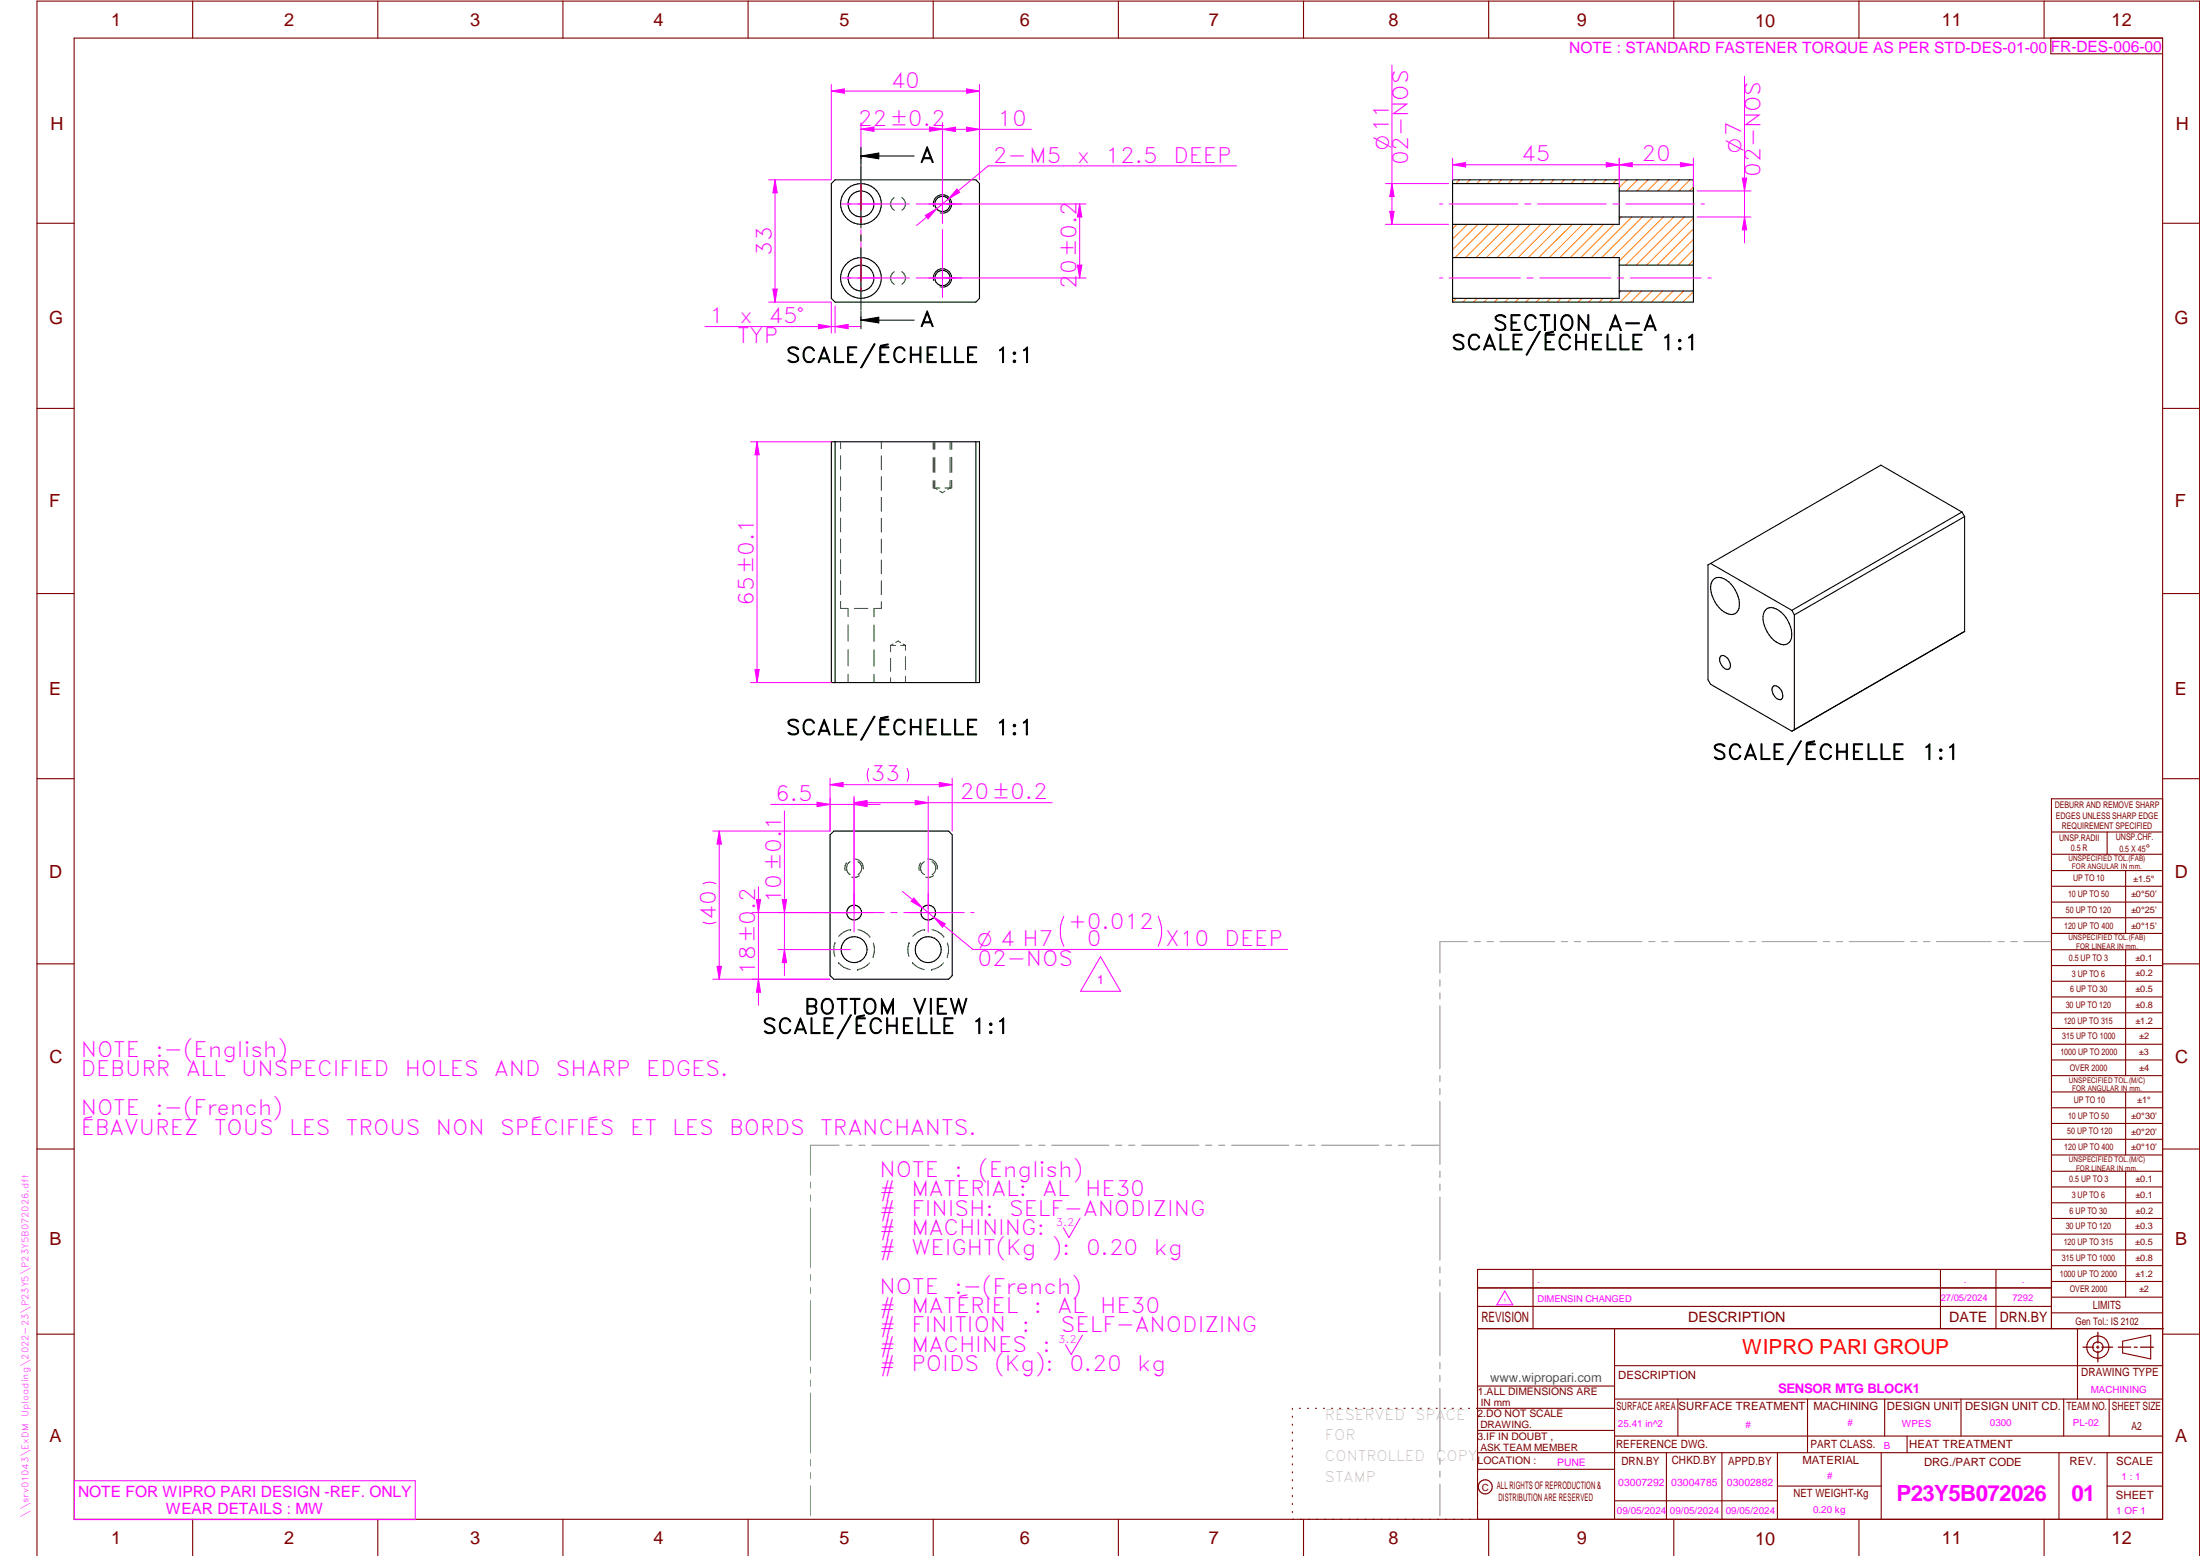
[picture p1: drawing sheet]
<svg xmlns="http://www.w3.org/2000/svg" width="594mm" height="420mm" viewBox="0 0 594 420" stroke-linecap="round" stroke-linejoin="round" font-family="sans-serif">
<g fill="none" stroke="#800000" stroke-width=".3">
<path d="M20 10.3h564v400h-564zM52 .3v10M102 .3v10M152 .3v10M202 .3v10M252 .3v10M302 .3v10M352 .3v10M402 .3v10M452 .3v10M502 .3v10M552 .3v10"/>
<path d="M553.8 10.3v4.2h30.2M10 60.3h10M584 60.3h10M10 110.3h10M584 110.3h10M10 160.3h10M584 160.3h10M10 210.3h10M584 215.7h-30v143.1M584 210.3h10M554 224.7h30M554 230.7h30"/>
<path d="M554 235.1h30M554 239.3h30M569 224.7v6M574 235.1v17M554 243.6h30M554 247.8h30M554 252.1h30M554 256.5h30M574 256.5v33.9M10 260.3h10M554 260.7h30M554 265h30"/>
<path d="M554 269.2h30M554 273.5h30M554 277.7h30M584 260.3h10M554 282h30M554 286.2h30M554 290.4h30M554 294.9h30M554 299.1h30M574 294.9v17M10 310.3h10M554 303.4h30"/>
<path d="M554 307.6h30M554 311.9h30M554 316.3h30M574 316.3v34M584 310.3h10M554 320.5h30M554 324.8h30M554 329h30M554 333.2h30M554 337.5h30M399 358.8h185.2M399 352.8h155"/>
<path d="M399 347.8h155M414 342.8v16M436 358.8v51.5M524 342.8v16M539 342.8v16M554 341.8h30M554 346h30M554 350.3h30M554 354.5h30M554 342.8h-155v67.5M561 358.8v19M10 360.3h10"/>
<path d="M399 374.3h37M436 377.8h148M453.1 377.8v10M488.1 377.8v14.5M508.9 377.8v10M529.5 377.8v10M557.3 377.8v10M569.5 377.8v10M573.2 362.2l7.6-1.6v6.3l-7.6-1.6zM584 368.8h-148M584 360.3h10M349 380.3v.3"/>
<path d="M349 382.4v.3M349 384.6v.3M349 386.7v.3M349 388.8v.3M349 391v.3M349 393.1v.3M349 395.3v.3M349 397.4v.3M349 399.5v.3M350.9 380.3h.2M353.1 380.3h.2M355.2 380.3h.3"/>
<path d="M357.4 380.3h.3M359.6 380.3h.3M361.7 380.3h.3M363.9 380.3h.3M366.1 380.3h.3M368.3 380.3h.2M370.4 380.3h.3M372.6 380.3h.3M374.8 380.3h.3M376.9 380.3h.4M379.1 380.3h.3M381.3 380.3h.3"/>
<path d="M383.4 380.3h.4M385.6 380.3h.3M387.8 380.3h.3M390 380.3h.3M392.2 380.3h.3M394.3 380.3h.3M396.5 380.3h.3M398.7 380.3h37.3M399 396.7h37M399 392.3h185M399 386.2h37M436 387.8h148"/>
<path d="M450 392.3v18M465 392.3v18M480 392.3v18M508 392.3v18M515 387.8v4.5M556 392.3v18M569 392.3v18M52 410.3v9.7M102 410.3v9.7M152 410.3v9.7M202 410.3v9.7M252 410.3v9.7"/>
<path d="M302 410.3v9.7M349 401.7v.3M349 403.8v.4M349 406v.3M349 408.1v.3M352 410.3v9.7M402 410.3v9.7M436 405.3h44M452 410.3v9.7M480 401.3h28M502 410.3v9.7M552 410.3v9.7"/>
<path d="M569 401.3h15M10 420v-419.7h584v419.7"/>
<circle cx="566.5" cy="363.7" r="1.39"/>
<circle cx="566.5" cy="363.8" r="3"/>
<circle cx="401.1" cy="401.5" r="1.9"/>
</g>
<g fill="none" stroke="#f0f" stroke-width=".27">
<path d="M224.5 22.8v25.7M224.5 24.6l3.5-.6v1.2zM264.5 22.8v25.7M232.5 49.8v10.5M245.6 55.1h-18.4M247.4 55.1h1.7M249.3 55.1h10.5M254.5 49.8v10.5M232.5 62v18.3M245.6 75.1h-18.4M247.4 75.1h1.7M249.3 75.1h10.5"/>
<path d="M254.5 62v18.3M291.7 328.9l-3 5.3-1.6-2.6M292.3 360.5l-3 5.3-1.6-2.7M20.1 399.8h92v10.5h-92z"/>
</g>
<g fill="none" stroke="#949494" stroke-width=".27">
<path d="M396.2 254.3h-7.4v8.5M398.1 254.3h1.6M401.5 254.3h1.8M405 254.3h14.8M421.6 254.3h1.7M425.1 254.3h1.7M428.6 254.3h14.8M445.2 254.3h1.7M448.7 254.3h1.7M452.2 254.3h14.8M468.8 254.3h1.7M472.3 254.3h1.7"/>
<path d="M475.8 254.3h14.8M492.4 254.3h1.7M495.8 254.3h1.8M499.4 254.3h14.7M516 254.3h1.6M519.4 254.3h1.8M522.9 254.3h14.8M539.5 254.3h1.7M543 254.3h1.7M546.5 254.3h7.4M388.8 264.5v1.8M388.8 268.1v1.6"/>
<path d="M388.8 271.6v17M388.8 290.4v1.7M388.8 293.9v1.7M388.8 297.4v17M218.9 319.2v1.6M226.6 309.2h-7.7v8.1M228.4 309.2h1.7M231.9 309.2h1.7M235.4 309.2h15.5M252.7 309.2h1.7M256.2 309.2h1.7M259.7 309.2h15.5"/>
<path d="M277 309.2h1.7M280.5 309.2h1.7M284 309.2h15.5M301.2 309.2h1.8M304.8 309.2h1.7M308.3 309.2h15.5M325.5 309.2h1.7M329.1 309.2h1.6M332.6 309.2h15.4M349.8 309.2h1.7M353.3 309.2h1.7M356.8 309.2h15.5"/>
<path d="M374.1 309.2h1.7M377.6 309.2h1.7M381.1 309.2h7.7M388.8 316.2v1.7M388.8 319.7v1.7M218.9 322.6v1.8M218.9 326.1v16.2M388.8 323.2v17.1M218.9 344.1v1.8M218.9 347.6v1.7M218.9 351.2v16.1M388.8 342.1v1.6"/>
<path d="M388.8 345.6v1.7M388.8 349v17.1M218.9 369.1v1.7M218.9 372.6v1.8M218.9 376.1v16.2M388.8 367.9v1.7M388.8 371.4v1.7M388.8 374.9v17M218.9 394.1v1.8M218.9 397.6v1.7M388.8 393.7v1.7M388.8 397.2v1.7"/>
<path d="M218.9 401.2v8.1M388.8 400.7v8.6"/>
</g>
<path d="M566.5 359.7v3M562.5 363.8h2.9M566.1 363.8h.7M566.5 363.4v.7M566.5 364.9v2.8M567.6 363.8h2.9M572 363.8h3.4M576.3 363.8h.8M578 363.8h3.5" fill="none" stroke="#800000" stroke-width=".34"/>
<g fill="none" stroke="#000" stroke-width=".3">
<path d="M224.5 49.6l1-1h38l1 1v31l-1 1h-38l-1-1z"/>
<circle cx="232.5" cy="55.1" r="5.5"/>
<circle cx="232.5" cy="55.1" r="3.5"/>
<circle cx="254.5" cy="55.1" r="2.06"/>
<circle cx="232.5" cy="75.1" r="5.5"/>
<circle cx="232.5" cy="75.1" r="3.5"/>
<circle cx="254.5" cy="75.1" r="2.08"/>
</g>
<path d="M241.5 53.4a1.94 1.94 0 0 0 0 3.4M243.5 53.3a1.98 1.98 0 0 1 0 3.5M241.5 73.4a1.98 1.98 0 0 0 0 3.4M243.5 73.4a1.94 1.94 0 0 1 0 3.4" fill="none" stroke="#008000" stroke-width=".27"/>
<path d="M252.1 55.7a2.5 2.5 0 0 1 2.2-3.1 2.5 2.5 0 0 1 2.7 2.7 2.5 2.5 0 0 1-3.1 2.2M252.1 75.7a2.49 2.49 0 0 1 2.1-3.1 2.49 2.49 0 0 1 2.8 2.6 2.49 2.49 0 0 1-3.1 2.3" fill="none" stroke="#000" stroke-width=".27"/>
<path d="M224.5 24.6l3.5-.6v1.2z" fill="#f0f"/>
<path d="M261 24l3.5 .6-3.5 .6z" fill="none" stroke="#f0f" stroke-width=".27"/>
<path d="M261 24l3.5 .6-3.5 .6z" fill="#f0f"/>
<path d="M224.5 24.6h40M207.6 48.6h16.8M209.3 48.6l.6 3.5h-1.2zM207.6 81.6h16.8" fill="none" stroke="#f0f" stroke-width=".27"/>
<path d="M209.3 48.6l.6 3.5h-1.2z" fill="#f0f"/>
<path d="M208.7 78.1h1.2l-.6 3.5z" fill="none" stroke="#f0f" stroke-width=".27"/>
<path d="M208.7 78.1h1.2l-.6 3.5z" fill="#f0f"/>
<path d="M232.5 33.1v20.9M232.5 34.9l3.5-.6v1.2zM254.5 33.1v20.9M209.3 48.6v33" fill="none" stroke="#f0f" stroke-width=".27"/>
<path d="M232.5 34.9l3.5-.6v1.2z" fill="#f0f"/>
<path d="M251 34.3l3.5 .6-3.5 .6z" fill="none" stroke="#f0f" stroke-width=".27"/>
<path d="M251 34.3l3.5 .6-3.5 .6z" fill="#f0f"/>
<path d="M232.5 34.9h22M254.5 34.9l3.5-.6v1.2zM254.5 33.2v20.8M264.5 33.2v15.3" fill="none" stroke="#f0f" stroke-width=".27"/>
<path d="M254.5 34.9l3.5-.6v1.2z" fill="#f0f"/>
<path d="M261 34.3l3.5 .6-3.5 .6z" fill="none" stroke="#f0f" stroke-width=".27"/>
<path d="M261 34.3l3.5 .6-3.5 .6z" fill="#f0f"/>
<path d="M254.5 34.9h24M255.6 55.1h37.7M291.5 55.1l.6 3.5h-1.1zM255.6 75.1h37.7" fill="none" stroke="#f0f" stroke-width=".27"/>
<path d="M291.5 55.1l.6 3.5h-1.1z" fill="#f0f"/>
<path d="M291 71.6h1.1l-.6 3.5z" fill="none" stroke="#f0f" stroke-width=".27"/>
<path d="M291 71.6h1.1l-.6 3.5z" fill="#f0f"/>
<path d="M291.5 55.1v20M202.7 119.3h21.7M204.4 119.3l.6 3.5h-1.1zM202.7 184.3h21.7" fill="none" stroke="#f0f" stroke-width=".27"/>
<path d="M224.5 119.3h40v65h-40zM225.5 119.3v65M263.5 119.3v65" fill="none" stroke="#000" stroke-width=".3"/>
<g fill="none" stroke="#008000" stroke-width=".27">
<path d="M227 119.3v1.8M238 119.3v1.9M252 119.3v2M252.4 119.3v2M256.6 119.3v2.1M257 119.3v2M227 123.1v3.6M227 128.7v3.7M227 134.3v3.7M227 139.9v3.7M238 123.1v3.7M238 128.7v3.7"/>
<path d="M238 134.3v3.7M238 140v3.7M252 129.7l.1 2.1M252 123.5v4.1M252.3 131.8h1.5M252.4 123.5v4.1M252.4 129.7v2.1l.7 .4M253.8 132.6l.7 .5 .6-.5M256.6 123.5v4.1M256.6 129.8v2l-.7 .4M256.7 131.8h-1.5M257 129.7l-.1 2.1"/>
<path d="M257 123.5v4.1M227 145.5v3.8M227 151.2v3.7M227 156.8v3.7M238 145.6v3.7M238 151.2v3.7M238 156.8v3.8M227 162.4v1.9h1.8M229 164.3v2.2M229 168.7v4.4M229 175.4v4.4M230.7 164.3h3.7"/>
<path d="M236 164.3v2.2M236 168.8v4.4M236 175.5v4.4M238 162.5v1.8h-1.8M240.5 174.3h1.3M240.5 174.3v1.7M240.5 177.8v3.5M241.2 173.9l-.7 .4M243.2 173.5l-.7-.4-.6 .4M243.2 174.3h1.3M243.9 173.9l.6 .4M244.5 174.3v1.3"/>
<path d="M244.5 177.3v3.5M229 182.1v2.2M236 182.1v2.2M240.5 183v1.3M244.5 182.6v1.7"/>
</g>
<path d="M204.4 119.3l.6 3.5h-1.1z" fill="#f0f"/>
<path d="M203.9 180.8h1.1l-.6 3.5z" fill="none" stroke="#f0f" stroke-width=".27"/>
<path d="M203.9 180.8h1.1l-.6 3.5z" fill="#f0f"/>
<path d="M204.4 119.3v65M230.6 216.7l3.5-.5v1.1zM230.6 215v36.7M250.6 215v36.7M219.8 246.4h.8M222.4 246.4h16.4M240.5 246.4h1.8M244 246.4h16.4M262.2 246.4h.9" fill="none" stroke="#f0f" stroke-width=".27"/>
<g fill="none" stroke="#000" stroke-width=".3">
<path d="M224.1 225.4l1.1-1h31l.9 1v38l-.9 1h-31l-1.1-1z"/>
<circle cx="230.6" cy="256.4" r="3.5"/>
<circle cx="230.6" cy="246.4" r="2.01"/>
<circle cx="250.6" cy="246.4" r="2"/>
<circle cx="250.7" cy="256.4" r="3.5"/>
</g>
<g fill="none" stroke="#008000" stroke-width=".27">
<path d="M228.6 233a2.36 2.36 0 0 0-.4 2.1M229.6 232.7a2.05 2.05 0 0 0 0 3.5M230.5 231.9a2.49 2.49 0 0 1 2.6 2.8M231.7 232.7a2.03 2.03 0 0 1 0 3.5M232 236.5a2.21 2.21 0 0 1-2 .4M248.6 233a2.36 2.36 0 0 0-.4 2.1M249.6 232.7a2.01 2.01 0 0 0 0 3.5M250.5 231.9a2.43 2.43 0 0 1 2.6 2.8M251.7 232.7a2.01 2.01 0 0 1 0 3.5M252 236.5a2.31 2.31 0 0 1-2 .4M225.5 254.6h.1M225.5 254.6a5.9 5.9 0 0 0 0 3.6"/>
<path d="M226.4 260a5.3 5.3 0 0 0 3.2 1.8M226.4 260h.1M229.7 251a5.7 5.7 0 0 0-3.2 1.8M229.7 251h.1M231.7 251a5.6 5.6 0 0 1 3.2 1.9M234.9 252.9h.1M235.8 258.3h.1M235.8 254.6a5.5 5.5 0 0 1 0 3.7M245.5 254.6h.1M245.5 254.6a5.5 5.5 0 0 0-.1 3.6M246.4 260a5.6 5.6 0 0 0 3.2 1.8M246.4 260h.1"/>
<path d="M249.7 251a5.8 5.8 0 0 0-3.2 1.8M249.7 251h.1M251.7 251a5.3 5.3 0 0 1 3.1 1.9M254.8 252.9h.1M255.8 254.6a5.2 5.2 0 0 1 0 3.7M255.8 258.3h.1M231.6 261.8h.1M234.8 260a5.5 5.5 0 0 1-3.2 1.8M251.6 261.8h.1M254.8 260a5.1 5.1 0 0 1-3.2 1.8"/>
</g>
<path d="M230.6 216.7l3.5-.5v1.1z" fill="#f0f"/>
<path d="M247.1 216.2l3.5 .5-3.5 .6z" fill="none" stroke="#f0f" stroke-width=".27"/>
<path d="M247.1 216.2l3.5 .5-3.5 .6z" fill="#f0f"/>
<path d="M224.1 215.5v8.9M230.6 217.2l3.5-.6v1.2zM230.6 216.7h53.5M230.6 215.5v29.9" fill="none" stroke="#f0f" stroke-width=".27"/>
<path d="M230.6 217.2l3.5-.6v1.2z" fill="#f0f"/>
<path d="M220.6 216.6l3.5 .6-3.5 .6z" fill="none" stroke="#f0f" stroke-width=".27"/>
<path d="M220.6 216.6l3.5 .6-3.5 .6z" fill="#f0f"/>
<path d="M208.1 217.2h29.6M224.1 210.1v14.3M224.1 211.9l3.6-.6v1.2zM234.6 207.5a4.1 4.1 0 0 0 0 3.5M245 207.5a3.8 3.8 0 0 1 0 3.5M257.1 210.1v14.3" fill="none" stroke="#f0f" stroke-width=".27"/>
<path d="M224.1 211.9l3.6-.6v1.2z" fill="#f0f"/>
<path d="M253.7 211.3l3.4 .6-3.4 .6z" fill="none" stroke="#f0f" stroke-width=".27"/>
<path d="M253.7 211.3l3.4 .6-3.4 .6z" fill="#f0f"/>
<path d="M224.1 211.9h33M192.5 224.4h31.6M193.3 238.6a3.8 3.8 0 0 0-3.4 0M194.2 224.4l.6 3.5h-1.2zM193.3 249a3.8 3.8 0 0 1-3.4 0M192.5 264.4h31.6" fill="none" stroke="#f0f" stroke-width=".27"/>
<path d="M194.2 224.4l.6 3.5h-1.2z" fill="#f0f"/>
<path d="M193.6 260.9h1.2l-.6 3.5z" fill="none" stroke="#f0f" stroke-width=".27"/>
<path d="M193.6 260.9h1.2l-.6 3.5z" fill="#f0f"/>
<path d="M221 87.6l3.5 .6-3.5 .6zM224.5 81.6v8.3M225.5 82.6v7.3M194.2 224.4v40" fill="none" stroke="#f0f" stroke-width=".27"/>
<g fill="none" stroke="#000" stroke-width=".3">
<path d="M529.8 138.3l-21.9-12.7-46 26.5M529.8 138.3l.7 1.2M529.8 138.3l-45.9 26.5M530.5 139.5v31M530.5 139.5l-46 26.5M461.9 152.1l22 12.7M461.9 152.1l-.7 .4v31.1l.7 1.2 22 12.6M462.7 156.5a2.67 2.67 0 0 1 3.5 .1 8.3 8.3 0 0 1 3.4 7.7 2.4 2.4 0 0 1-4.1 .9 8.3 8.3 0 0 1-3.4-7.6zM464.8 177.1a2.48 2.48 0 0 1 2.5 2.9 1.04 1.04 0 0 1-1 .8 1.04 1.04 0 0 1-1-.6l-.4-.5a1.95 1.95 0 0 1-.1-2.6zM476.8 164.7a2.55 2.55 0 0 1 3.5 .1 8.3 8.3 0 0 1 3.4 7.6 2.4 2.4 0 0 1-4.1 1 8.3 8.3 0 0 1-3.4-7.7zM483.9 164.8l.6 1.2M484.5 166v31.1l-.6 .3"/>
<path d="M530.5 170.5l-46.6 26.9M530.5 170.5l-.7 .4M478.9 185.3a2.42 2.42 0 0 1 2.5 2.4 .93 .93 0 0 1-.4 1.1 .93 .93 0 0 1-1.2-.1l-1-1.3a1.74 1.74 0 0 1 .1-2.1z"/>
</g>
<path d="M221 87.6l3.5 .6-3.5 .6z" fill="#f0f"/>
<path d="M225.5 88.2l3.5-.6v1.2z" fill="none" stroke="#f0f" stroke-width=".27"/>
<path d="M225.5 88.2l3.5-.6v1.2z" fill="#f0f"/>
<path d="M249.8 58.2l3.1-1.8-2.3 2.7zM333.9 44.8h-67l-19.4 16.1M190.4 88.2h42.1" fill="none" stroke="#f0f" stroke-width=".27"/>
<path d="M249.8 58.2l3.1-1.8-2.3 2.7z" fill="#f0f"/>
<path d="M258.4 51.1l.8 .8-3.1 1.9z" fill="none" stroke="#f0f" stroke-width=".27"/>
<path d="M258.4 51.1l.8 .8-3.1 1.9z" fill="#f0f"/>
<path d="M232.5 39.7v4.8M232.5 44.7v16.9M232.5 42.1h14.4M232.5 42.1l4.8-.8v1.6zM232.5 63.4v1.7M232.5 66.9v16.9M232.5 86.4l4.8-.8v1.6zM232.5 84v4.8M232.5 86.4h14.4" fill="none" stroke="#000" stroke-width=".27"/>
<path d="M232.5 42.1l4.8-.8v1.6zM232.5 86.4l4.8-.8v1.6z" fill="#000"/>
<g fill="none" stroke="#ff8000" stroke-width=".27">
<path d="M394.1 48.6l-1 1M397 48.6l-1.1 1M399.8 48.6l-1 1M402.6 48.6l-1 1M405.4 48.6l-1 1M408.3 48.6l-1 1M411.1 48.6l-1 1M413.9 48.6l-1 1M416.8 48.6l-1.1 1M419.6 48.6l-1 1M422.4 48.6l-1 1M425.2 48.6l-1 1"/>
<path d="M428.1 48.6l-1 1M430.9 48.6l-1 1M433.7 48.6l-1 1M436.5 48.6l-.9 1M437.8 58.6l-.5 .6M439.4 48.6l-2.1 2.1M440.7 58.6l-11 11M442.2 48.6l-3 3M443.5 58.6l-11 11M445 48.6l-3 3M446.4 58.6l-11.1 11M447.9 48.6l-3 3"/>
<path d="M449.2 58.6l-11.9 11.9M450.7 48.6l-3 3M452 58.6l-13 13M453.5 48.6l-3 3M454.8 58.6l-13 13M456.3 48.6l-3 3M457.3 50.5l-1.1 1.1M457.3 59l-12.6 12.6M393.4 60.6l-1.1 1.2M396.3 60.6l-4 4M399.1 60.6l-6.8 6.8M401.9 60.6l-9 9"/>
<path d="M404.7 60.6l-8.9 9M407.6 60.6l-9 9M410.4 60.6l-9 9M413.3 60.6l-9.1 9M416 60.6l-8.9 9M418.9 60.6l-9 9M421.7 60.6l-9 9M424.6 60.6l-9.1 9M427.4 60.6l-9 9M430.2 60.6l-9 9M433 60.6l-9 9M435.9 60.6l-9 9"/>
<path d="M437.7 78.6l-.4 .4M440.5 78.6l-3 3M443.3 78.6l-3 3M446.1 78.6l-3 3M449 78.6l-3 3M451.8 78.6l-3 3M454.6 78.6l-3 3M457.3 78.8l-2.9 2.8M457.3 67.4l-4.2 4.2M457.3 61.8l-9.8 9.8M457.3 70.3l-1.3 1.3M457.3 64.6l-7 7"/>
<path d="M393.2 80.6l-.9 .9M396.1 80.6l-1.1 1M398.9 80.6l-1 1M401.7 80.6l-1 1M404.5 80.6l-.9 1M407.4 80.6l-1 1M410.2 80.6l-1 1M413 80.6l-1 1M415.9 80.6l-1 1M418.7 80.6l-1 1M421.5 80.6l-1 1M424.3 80.6l-1 1"/>
<path d="M427.2 80.6l-1 1M430 80.6l-1 1M432.9 80.6l-1.1 1M435.6 80.6l-.9 1"/>
</g>
<path d="M392.3 48.6h65v33h-65zM392.3 49.6h45v11h-45M437.3 58.6h20M437.3 51.6h20M392.3 69.6h45v11h-45M437.3 78.6h20M437.3 71.6h20" fill="none" stroke="#000" stroke-width=".3"/>
<g fill="none" stroke="#f0f" stroke-width=".27">
<path d="M374.1 49.6h17.1M375.9 49.6l.6 3.5h-1.2zM388.7 55.1h.9M391.4 55.1h18.5M411.7 55.1h1.7M415.2 55.1h18.5M435.5 55.1h1.8M439 55.1h18.6M459.4 55.1h.8M374.1 60.6h17.1M388.7 75.1h.9M391.4 75.1h19.1"/>
<path d="M412.3 75.1h1.7M415.8 75.1h19.2M436.7 75.1h1.7M440.3 75.1h19.1M461.2 75.1h.9"/>
</g>
<path d="M375.9 49.6l.6 3.5h-1.2z" fill="#f0f"/>
<path d="M375.3 57.1h1.2l-.6 3.5z" fill="none" stroke="#f0f" stroke-width=".27"/>
<path d="M375.3 57.1h1.2l-.6 3.5z" fill="#f0f"/>
<path d="M375.9 17.6v43M392.3 42.8v5.7M433.7 43.9l3.6 .6-3.6 .6zM437.3 42.8v5.7" fill="none" stroke="#f0f" stroke-width=".27"/>
<path d="M433.7 43.9l3.6 .6-3.6 .6z" fill="#f0f"/>
<path d="M392.3 44.5l3.5-.6v1.2z" fill="none" stroke="#f0f" stroke-width=".27"/>
<path d="M392.3 44.5l3.5-.6v1.2z" fill="#f0f"/>
<path d="M392.3 44.5h45M437.3 42.7v7.8M453.8 43.9l3.5 .6-3.5 .5zM457.3 42.7v7.8" fill="none" stroke="#f0f" stroke-width=".27"/>
<path d="M453.8 43.9l3.5 .6-3.5 .5z" fill="#f0f"/>
<path d="M437.3 44.5l3.5-.6v1.1z" fill="none" stroke="#f0f" stroke-width=".27"/>
<path d="M437.3 44.5l3.5-.6v1.1z" fill="#f0f"/>
<path d="M437.3 44.5h20M458.3 51.6h14.5M458.3 58.6h14.5M470.5 48.1h1.2l-.6 3.5z" fill="none" stroke="#f0f" stroke-width=".27"/>
<path d="M470.5 48.1h1.2l-.6 3.5z" fill="#f0f"/>
<path d="M471.1 58.6l.6 3.5h-1.2z" fill="none" stroke="#f0f" stroke-width=".27"/>
<path d="M471.1 58.6l.6 3.5h-1.2z" fill="#f0f"/>
<path d="M471.1 20.6v45M243.7 240.7l19 15.7h85M246.8 242.5l2.3 2.7-3.1-1.8zM287.3 247.4a9.1 9.1 0 0 0 0 8.1M312.8 247.4a9.1 9.1 0 0 1 0 8.1" fill="none" stroke="#f0f" stroke-width=".27"/>
<path d="M246.8 242.5l2.3 2.7-3.1-1.8z" fill="#f0f"/>
<path d="M252.2 247.7l3.1 1.8-.8 .9z" fill="none" stroke="#f0f" stroke-width=".27"/>
<path d="M252.2 247.7l3.1 1.8-.8 .9z" fill="#f0f"/>
<path d="M203.1 246.4h26.5M204.3 242.9h1.1l-.6 3.5zM203.1 264.4h21" fill="none" stroke="#f0f" stroke-width=".27"/>
<path d="M204.3 242.9h1.1l-.6 3.5z" fill="#f0f"/>
<path d="M204.8 264.4l.6 3.5h-1.1z" fill="none" stroke="#f0f" stroke-width=".27"/>
<path d="M204.8 264.4l.6 3.5h-1.1z" fill="#f0f"/>
<path d="M204.8 239.4v32M210.1 246.4h19.5M210.1 256.4h19.5M211.2 242.9h1.2l-.6 3.5z" fill="none" stroke="#f0f" stroke-width=".27"/>
<path d="M211.2 242.9h1.2l-.6 3.5z" fill="#f0f"/>
<path d="M211.8 256.4l.6 3.5h-1.2z" fill="none" stroke="#f0f" stroke-width=".27"/>
<path d="M211.8 256.4l.6 3.5h-1.2z" fill="#f0f"/>
<path d="M211.8 218.9v44.5M297.2 258.3l5.4 9.4h-10.8zM406.4 348.6l2.1 3.7h-4.3z" fill="none" stroke="#f0f" stroke-width=".27"/>
<g font-size="6" fill="#f0f">
<text x="512.1" y="405.2">P23Y5B072026</text>
<text x="559.4" y="405.2">01</text>
</g>
<g font-size="5.7" fill="#f0f">
<text x="240.5" y="23.7">40</text>
<text x="231.6" y="34">22±0.2</text>
<text x="269.4" y="34.1">10</text>
<text x="268.1" y="43.9">2-M5</text>
<text x="290.8" y="43.9">x</text>
<text x="298.6" y="43.9">12.5</text>
<text x="316.8" y="43.9">DEEP</text>
<text x="380.3" y="44.7" transform="rotate(-90 380.3 44.7)">02-NOS</text>
<text x="410.8" y="43.6">45</text>
<text x="443.3" y="43.6">20</text>
<text x="475.4" y="47.7" transform="rotate(-90 475.4 47.7)">02-NOS</text>
<text x="208.4" y="69" transform="rotate(-90 208.4 69)">33</text>
<text x="290.7" y="78" transform="rotate(-90 290.7 78)">20±0.2</text>
<text x="191.6" y="87.3">1</text>
<text x="199.7" y="87.3">x</text>
<text x="207.5" y="87.3">45°</text>
<text x="199" y="92.5">TYP</text>
<text x="203.6" y="163.7" transform="rotate(-90 203.6 163.7)">65±0.1</text>
<text x="235.2" y="211">33</text>
<text x="259.2" y="215.9">20±0.2</text>
<text x="209.3" y="216.3">6.5</text>
<text x="210.9" y="243.9" transform="rotate(-90 210.9 243.9)">10±0.1</text>
<text x="193.3" y="248.4" transform="rotate(-90 193.3 248.4)">40</text>
<text x="288.5" y="251">+0.012</text>
<text x="293.4" y="255.5">0</text>
<text x="314.7" y="255.5">X10</text>
<text x="330.7" y="255.5">DEEP</text>
<text x="204" y="263.3" transform="rotate(-90 204 263.3)">18±0.2</text>
<text x="263.9" y="260.8">02-NOS</text>
<text x="21.8" y="285.4">NOTE</text>
<text x="42" y="285.4">:-(English)</text>
<text x="21.8" y="290.6">DEBURR</text>
<text x="50.2" y="290.6">ALL</text>
<text x="65.1" y="290.6">UNSPECIFIED</text>
<text x="109.3" y="290.6">HOLES</text>
<text x="133.4" y="290.6">AND</text>
<text x="150.1" y="290.6">SHARP</text>
<text x="174.5" y="290.6">EDGES.</text>
<text x="21.8" y="301.1">NOTE</text>
<text x="42" y="301.1">:-(French)</text>
<text x="21.8" y="306.4">ÉBAVUREZ</text>
<text x="57.8" y="306.4">TOUS</text>
<text x="78.1" y="306.4">LES</text>
<text x="93.4" y="306.4">TROUS</text>
<text x="117.7" y="306.4">NON</text>
<text x="135.1" y="306.4">SPÉCIFIÉS</text>
<text x="170.1" y="306.4">ET</text>
<text x="181.5" y="306.4">LES</text>
<text x="196.9" y="306.4">BORDS</text>
<text x="221.5" y="306.4">TRANCHANTS.</text>
<text x="237.5" y="317.8">NOTE</text>
<text x="257.7" y="317.8">:</text>
<text x="264.1" y="317.8">(English)</text>
<text x="237.5" y="323">#</text>
<text x="246.1" y="323">MATERIAL:</text>
<text x="281.5" y="323">AL</text>
<text x="293" y="323">HE30</text>
<text x="237.5" y="328.3">#</text>
<text x="246.1" y="328.3">FINISH:</text>
<text x="272.5" y="328.3">SELF-ANODIZING</text>
<text x="237.5" y="333.5">#</text>
<text x="246.1" y="333.5">MACHINING:</text>
<text x="237.5" y="338.8">#</text>
<text x="246.1" y="338.8">WEIGHT(Kg</text>
<text x="284" y="338.8">):</text>
<text x="293.3" y="338.8">0.20</text>
<text x="311.6" y="338.8">kg</text>
<text x="237.5" y="349.3">NOTE</text>
<text x="257.7" y="349.3">:-(French)</text>
<text x="237.5" y="354.5">#</text>
<text x="237.5" y="359.8">#</text>
<text x="246.1" y="359.8">FINITION</text>
<text x="246.1" y="354.5">MATÉRIEL</text>
<text x="275.9" y="359.8">:</text>
<text x="279.2" y="354.5">:</text>
<text x="285.6" y="354.5">AL</text>
<text x="286.5" y="359.8">SELF-ANODIZING</text>
<text x="297.1" y="354.5">HE30</text>
<text x="237.5" y="365">#</text>
<text x="246.1" y="365">MACHINES</text>
<text x="281.5" y="365">:</text>
<text x="237.5" y="370.3">#</text>
<text x="246.1" y="370.3">POIDS</text>
<text x="268.5" y="370.3">(Kg):</text>
<text x="288.8" y="370.3">0.20</text>
<text x="307.1" y="370.3">kg</text>
</g>
<g font-size="5.7">
<text x="248.4" y="43.9">A</text>
<text x="248.4" y="88.2">A</text>
<text x="403.2" y="89.2">SECTION</text>
<text x="434.2" y="89.2">A-A</text>
<text x="391.9" y="94.5">SCALE/ÉCHELLE</text>
<text x="448.4" y="94.5">1:1</text>
<text x="212.2" y="97.9">SCALE/ÉCHELLE</text>
<text x="268.7" y="97.9">1:1</text>
<text x="212.2" y="198.5">SCALE/ÉCHELLE</text>
<text x="268.7" y="198.5">1:1</text>
<text x="462.4" y="205.1">SCALE/ÉCHELLE</text>
<text x="518.9" y="205.1">1:1</text>
<text x="217.1" y="273.9">BOTTOM</text>
<text x="246.4" y="273.9">VIEW</text>
<text x="205.8" y="279.1">SCALE/ÉCHELLE</text>
<text x="262.4" y="279.1">1:1</text>
</g>
<text font-size="5.6" fill="#f00" x="470.5" y="365.5">WIPRO PARI GROUP</text>
<g font-size="5.4" fill="#f0f">
<text x="375" y="40.4" transform="rotate(-90 375 40.4)">O11</text>
<text x="470.2" y="41.4" transform="rotate(-90 470.2 41.4)">O7</text>
<text x="263.9" y="255.5">O 4 H7</text>
</g>
<g font-size="4.9" fill="#800000">
<text x="30" y="6.9">1</text>
<text x="76.7" y="6.9">2</text>
<text x="127" y="6.9">3</text>
<text x="176.5" y="6.9">4</text>
<text x="226.7" y="6.9">5</text>
<text x="275.4" y="6.9">6</text>
<text x="326.4" y="6.9">7</text>
<text x="375" y="6.9">8</text>
<text x="425.8" y="6.9">9</text>
<text x="473.9" y="7.3">10</text>
<text x="524.3" y="6.9">11</text>
<text x="570.2" y="6.9">12</text>
<text x="13.6" y="35.1">H</text>
<text x="587.6" y="35.1">H</text>
<text x="13.2" y="87.5">G</text>
<text x="587.2" y="87.5">G</text>
<text x="13.2" y="137">F</text>
<text x="587.2" y="137">F</text>
<text x="13.2" y="187.6">E</text>
<text x="587.2" y="187.6">E</text>
<text x="13.2" y="237">D</text>
<text x="587.2" y="237">D</text>
<text x="13.4" y="287.1">C</text>
<text x="587.4" y="287.1">C</text>
<text x="13.4" y="336.2">B</text>
<text x="587.4" y="336.2">B</text>
<text x="13.4" y="389.3">A</text>
<text x="587.4" y="389.3">A</text>
<text x="30" y="416.9">1</text>
<text x="76.7" y="416.9">2</text>
<text x="127" y="416.9">3</text>
<text x="176.5" y="416.9">4</text>
<text x="226.7" y="416.9">5</text>
<text x="275.4" y="416.9">6</text>
<text x="326.4" y="416.9">7</text>
<text x="375" y="416.9">8</text>
<text x="425.8" y="416.9">9</text>
<text x="473.9" y="417.3">10</text>
<text x="524.3" y="416.9">11</text>
<text x="570.2" y="416.9">12</text>
</g>
<g font-size="4.2" fill="#f0f">
<text x="423.7" y="14.3">NOTE : STANDARD FASTENER TORQUE AS PER STD-DES-01-00</text>
<text x="553.8" y="14">FR-DES-006-00</text>
<text x="21.1" y="404.3">NOTE FOR WIPRO PARI DESIGN -REF. ONLY</text>
<text x="44.8" y="408.8">WEAR DETAILS : MW</text>
</g>
<g font-size="3.9" fill="#800000">
<text x="400" y="357.1">REVISION</text>
<text x="455.9" y="357.1">DESCRIPTION</text>
<text x="526.4" y="357.1">DATE</text>
<text x="540" y="357.1">DRN.BY</text>
</g>
<g font-size="3.9" fill="#c0c0c0">
<text x="357.8" y="383.3">RESERVED</text>
<text x="382.3" y="383.3">SPACE</text>
<text x="357.8" y="388.9">FOR</text>
<text x="357.8" y="394.5">CONTROLLED</text>
<text x="387.8" y="394.5">COPY</text>
<text x="357.8" y="400">STAMP</text>
</g>
<text font-size="3.6" fill="#f0f" x="480.1" y="376.1">SENSOR MTG BLOCK1</text>
<text font-size="3.5" fill="#00f" x="402.4" y="373.3">www.wipropari.com</text>
<text font-size="3.4" fill="#f0f" x="296.2" y="265.7">1</text>
<g font-size="3.1" fill="#800000">
<text x="565.1" y="353.5">LIMITS</text>
<text x="562" y="371.7">DRAWING TYPE</text>
<text x="437" y="372.3">DESCRIPTION</text>
<text x="436.5" y="380.8">SURFACE AREA</text>
<text x="453.3" y="380.8">SURFACE TREATMENT</text>
<text x="489.7" y="380.8">MACHINING</text>
<text x="509.5" y="380.8">DESIGN UNIT</text>
<text x="530.6" y="380.8">DESIGN UNIT CD.</text>
<text x="558" y="380.6">TEAM NO.</text>
<text x="570.3" y="380.7">SHEET SIZE</text>
<text x="575.6" y="386.1">A2</text>
<text x="436.4" y="391.1">REFERENCE DWG.</text>
<text x="437.8" y="395.5">DRN.BY</text>
<text x="451.4" y="395.4">CHKD.BY</text>
<text x="466.6" y="395.5">APPD.BY</text>
<text x="486.7" y="395.4">MATERIAL</text>
<text x="488.9" y="390.9">PART CLASS.</text>
<text x="515.6" y="390.9">HEAT TREATMENT</text>
<text x="519.6" y="395.9">DRG./PART CODE</text>
<text x="558.9" y="395.5">REV.</text>
<text x="571.4" y="395.6">SCALE</text>
<text x="484.3" y="404.2">NET WEIGHT-Kg</text>
<text x="571.4" y="404.7">SHEET</text>
</g>
<text font-size="3" fill="#800000" x="579.5" y="230.1">°</text>
<g font-size="2.8" fill="#f0f">
<text x="285.1" y="331.1">3.2</text>
<text x="285.7" y="362.7">3.2</text>
<text x="420.5" y="396">PUNE</text>
<text x="437" y="401.2">03007292</text>
<text x="451.3" y="401.2">03004785</text>
<text x="466.3" y="401.2">03002882</text>
</g>
<g font-size="2.8" fill="#800000">
<text x="560.4" y="357.7">Gen Tol.: IS 2102</text>
<text x="399.1" y="376.6">1.ALL DIMENSIONS ARE</text>
<text x="399" y="382.7">2.DO NOT SCALE</text>
<text x="399" y="388.7">3.IF IN DOUBT ,</text>
<text x="399" y="395.4">LOCATION :</text>
<text x="404.2" y="402">ALL RIGHTS OF REPRODUCTION &amp;</text>
<text x="404.7" y="405.4">DISTRIBUTION ARE RESERVED</text>
</g>
<g font-size="2.7" fill="#f0f">
<text x="564.6" y="376.2">MACHINING</text>
<text x="436.9" y="385.4">25.41 in^2</text>
<text x="471.4" y="385.5">#</text>
<text x="498.9" y="385">#</text>
<text x="513.6" y="385.3">WPES</text>
<text x="537.3" y="385.1">0300</text>
<text x="559.7" y="385.1">PL-02</text>
<text x="508.7" y="391.2">B</text>
<text x="493.4" y="399.5">#</text>
<text x="572.8" y="399.7">1 : 1</text>
<text x="436.6" y="408.7">09/05/2024</text>
<text x="450.9" y="408.8">09/05/2024</text>
<text x="466" y="408.9">09/05/2024</text>
<text x="489.6" y="408.5">0.20 kg</text>
<text x="571.4" y="408.7">1 OF 1</text>
</g>
<g font-size="2.7" fill="#800000">
<text x="399.9" y="379.7">IN mm</text>
<text x="399.7" y="385.7">DRAWING.</text>
<text x="399.7" y="391.8">ASK TEAM MEMBER</text>
<text x="400.1" y="402.5">C</text>
</g>
<g font-size="2.5" fill="#800000">
<text x="554.9" y="218.3">DEBURR AND REMOVE SHARP</text>
<text x="555.2" y="221">EDGES UNLESS SHARP EDGE</text>
<text x="556.1" y="227.1">UNSP.RADII</text>
<text x="556.8" y="223.8">REQUIREMENT SPECIFIED</text>
<text x="571.4" y="226.9">UNSP.CHF.</text>
<text x="559.2" y="229.9">0.5 R</text>
<text x="572.3" y="230.1">0.5 X 45</text>
<text x="559.8" y="238">UP TO 10</text>
<text x="576.1" y="238.1">±1.5°</text>
<text x="558.5" y="242.2">10 UP TO 50</text>
<text x="575.5" y="242.3">±0°50'</text>
<text x="557.4" y="250.7">120 UP TO 400</text>
<text x="557.9" y="246.5">50 UP TO 120</text>
<text x="575.5" y="250.7">±0°15'</text>
<text x="575.5" y="246.5">±0°25'</text>
<text x="558.7" y="259.4">0.5 UP TO 3</text>
<text x="559.5" y="263.7">3 UP TO 6</text>
<text x="576.6" y="263.6">±0.2</text>
<text x="576.6" y="259.4">±0.1</text>
<text x="559" y="267.9">6 UP TO 30</text>
<text x="576.6" y="267.9">±0.5</text>
<text x="557.8" y="272.2">30 UP TO 120</text>
<text x="576.6" y="272.2">±0.8</text>
<text x="556.9" y="280.7">315 UP TO 1000</text>
<text x="557.3" y="276.4">120 UP TO 315</text>
<text x="576.6" y="276.4">±1.2</text>
<text x="577.7" y="280.7">±2</text>
<text x="556.4" y="284.9">1000 UP TO 2000</text>
<text x="577.6" y="284.9">±3</text>
<text x="558.9" y="289.2">OVER 2000</text>
<text x="577.7" y="289.3">±4</text>
<text x="560" y="297.9">UP TO 10</text>
<text x="577.1" y="297.9">±1°</text>
<text x="558.5" y="302.1">10 UP TO 50</text>
<text x="575.5" y="302.1">±0°30'</text>
<text x="557.4" y="310.6">120 UP TO 400</text>
<text x="558.2" y="306.3">50 UP TO 120</text>
<text x="575.5" y="310.6">±0°10'</text>
<text x="575.5" y="306.4">±0°20'</text>
<text x="558.8" y="319.2">0.5 UP TO 3</text>
<text x="559.4" y="323.4">3 UP TO 6</text>
<text x="576.6" y="319.2">±0.1</text>
<text x="576.6" y="323.5">±0.1</text>
<text x="558.9" y="327.7">6 UP TO 30</text>
<text x="576.7" y="327.7">±0.2</text>
<text x="557.8" y="332">30 UP TO 120</text>
<text x="576.6" y="332">±0.3</text>
<text x="556.8" y="340.5">315 UP TO 1000</text>
<text x="557.3" y="336.3">120 UP TO 315</text>
<text x="576.6" y="336.3">±0.5</text>
<text x="576.6" y="340.5">±0.8</text>
<text x="556.2" y="344.7">1000 UP TO 2000</text>
<text x="576.6" y="344.7">±1.2</text>
<text x="558.9" y="349">OVER 2000</text>
<text x="577.6" y="349">±2</text>
</g>
<g font-size="2.5" fill="#f0f">
<text x="415.2" y="346.4">.</text>
<text x="530.3" y="346.5">.</text>
<text x="545.9" y="346.4">.</text>
<text x="415.2" y="351.5">DIMENSIN CHANGED</text>
<text x="524.1" y="351.3">27/05/2024</text>
<text x="543.4" y="351.4">7292</text>
</g>
<g font-size="2.4" fill="#f0f">
<text x="7.7" y="382.7" transform="rotate(-90 7.7 382.7)">Uploading\2022-23\P23Y5\P23Y5B072026.dft</text>
<text x="7.7" y="409.8" transform="rotate(-90 7.7 409.8)">\\srv01043\ExDM</text>
</g>
<g font-size="2.1" fill="#800000">
<text x="558.5" y="232.4">UNSPECIFIED TOL.(FAB)</text>
<text x="559.5" y="234.7">FOR ANGULAR IN mm.</text>
<text x="558.6" y="253.9">UNSPECIFIED TOL.(FAB)</text>
<text x="560.7" y="256.3">FOR LINEAR IN mm.</text>
<text x="558.7" y="292.3">UNSPECIFIED TOL.(M/C)</text>
<text x="559.6" y="294.7">FOR ANGULAR IN mm.</text>
<text x="558.7" y="313.7">UNSPECIFIED TOL.(M/C)</text>
<text x="560.6" y="316.1">FOR LINEAR IN mm.</text>
</g>
<text font-size="1.3" fill="#f0f" x="406" y="351.6">1</text>
</svg>
